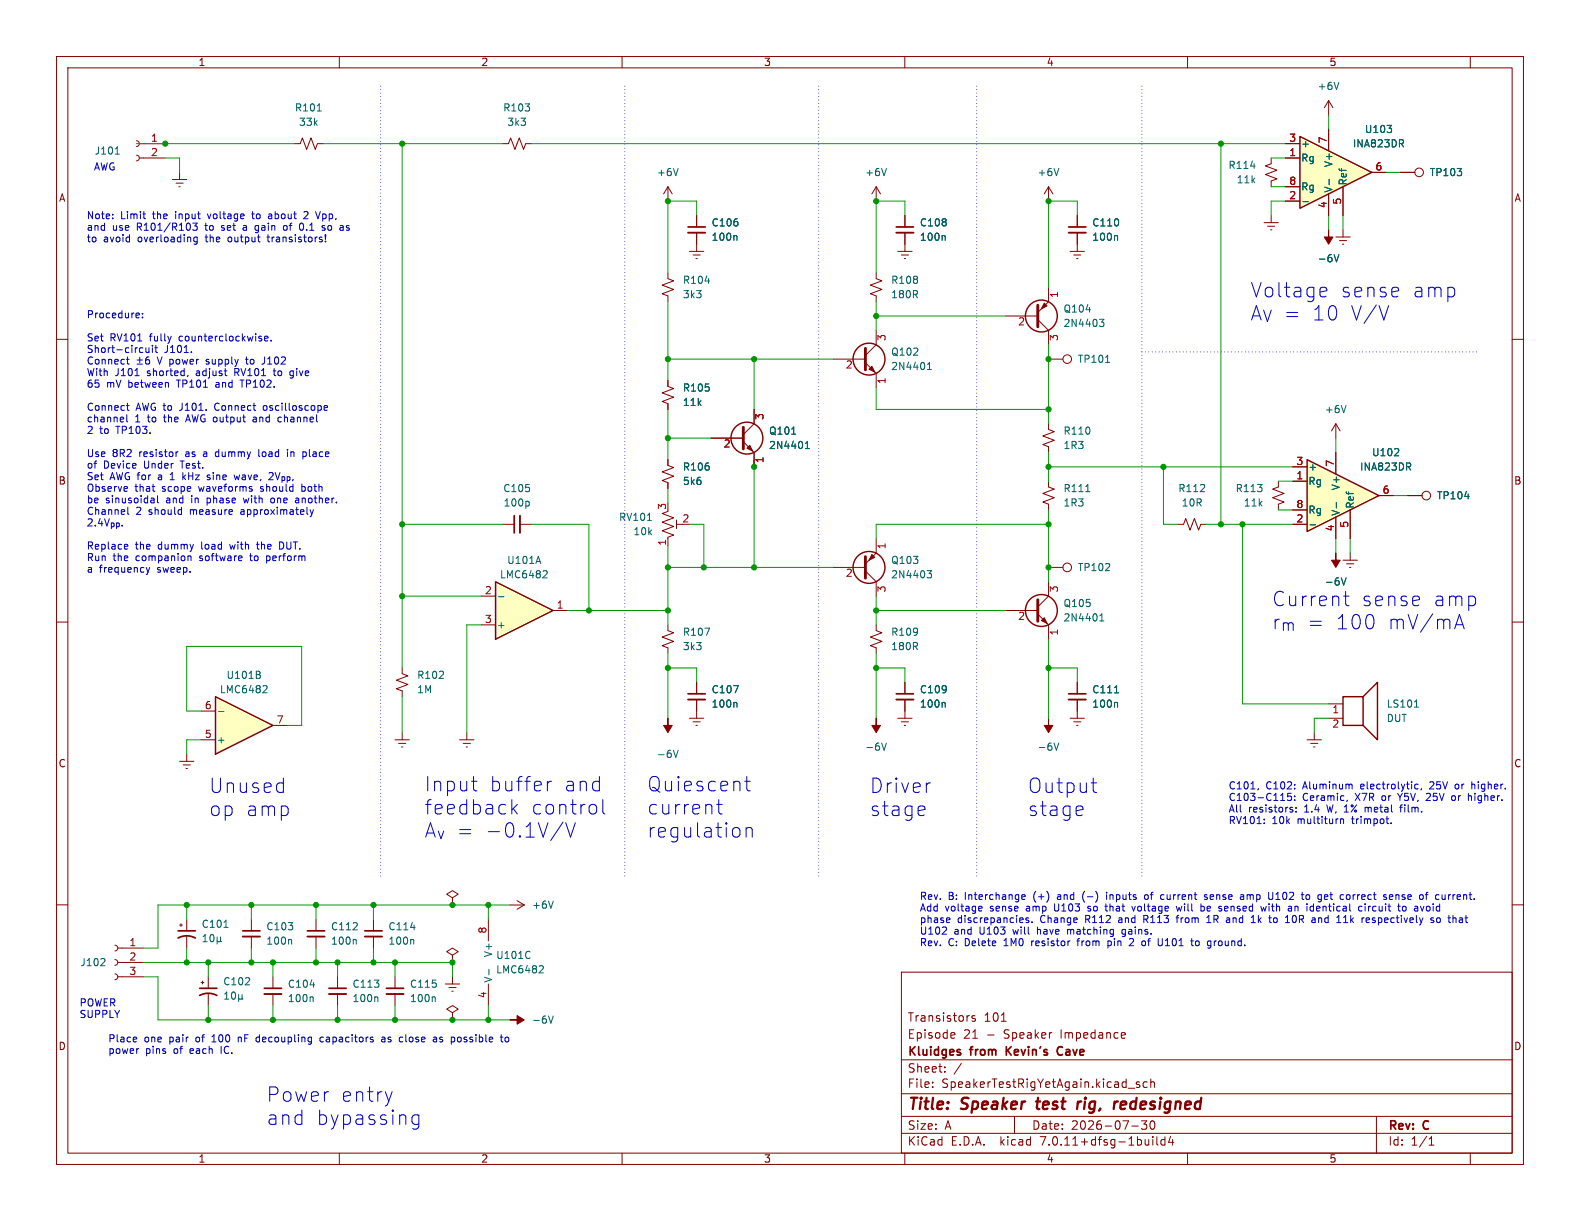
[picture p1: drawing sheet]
<svg xmlns="http://www.w3.org/2000/svg" width="279mm" height="216mm" viewBox="0 0 279 216" stroke-linecap="round" stroke-linejoin="round" font-family="sans-serif">
<g fill="none" stroke="#840000" stroke-width=".18">
<path d="M10 10h259.4v195.9h-259.4zM12 12h255.4v191.9h-255.4zM60 10v2M110 10v2M160 10v2M210 10v2M260 10v2M10 60h2M267.4 60h2M125.7 77.5h5.7M131.4 78.1l1.9 1.9v2.6M133.3 72.4v2.5l-1.9 1.9"/>
<path d="M10 110h2M267.4 110h2M31.7 134.6h2.6M32.4 135.3h1.3M32.9 135.9h.2M33 133.4v1.2M10 160h2M267.4 160h2M59.7 172.7v2.1M59.7 175.8v2M86.4 162.6v3.8M86.4 174v3.8"/>
<path d="M159.4 171.9h108v32h-108zM171.3 179.6h.1M172.4 179.7l-.3-.1-.2 .2v.2l.5 .2v.3h-.5M159.4 197.4h108M159.4 193.4h108M159.4 187.4h108M164.9 192.1v.2M164.9 191.4v.1M167.1 189.4v.2M167.1 188.7v.1M168.4 182.6l.4 .1 .1 .2-.8 .2M168.8 183.5l-.4 .1"/>
<path d="M170 188l-1.3 1.9M177.1 180.6h.8M179.4 197.4v3M198.8 182.6l.2 .3-.7 .2M198.9 183.5l-.1 .1M199.5 192.4h1.1M200.1 199.1h1.2M201.5 191.4l-.4-.1-.2 .2 .1 .2 .5 .2v.3h-.6M202.8 198.2l-.5 .6 .4 .1v.6l-.2 .2h-.4l-.2-.2M202.9 191.4l-.5-.1-.3 .3v.4l.2 .2h.6M203.5 191.4l.2-.1 .4 .1v.9M203.5 190.8v1.5"/>
<path d="M203.5 198.3a.81 .81 0 0 0 .4 1.4l.2-.2 .1-.4-.1-.8M243.4 197.4v6.5M60 203.9v2M110 203.9v2M159.4 200.4h108M160 203.9v2M203.9 201v.1M203.9 201.5v1M204.6 201v1.3l.2 .2M206 201v1.5M206 201.6l-.4-.1-.3 .3v.4l.1 .2h.6M207 200.9l-.4 1.1h1"/>
<path d="M207.4 201.5v1M210 203.9v2M252.7 202.5h.9M252.7 201.4l.4-.4v1.5M260 203.9v2"/>
</g>
<path d="M183.2 194.8h.8M183.6 194.1l-.2 1.7 .2 .3M190.6 194.8l-.1 1.3M191.2 194.8l-.4 .1-.2 .3M197.7 194.8l-.4 .1M198.9 194.8l-.6 .1-.2 .9 .3 .3h.3M199.1 195.2l-.9 .2" fill="none" stroke="#840000" stroke-width=".4"/>
<path d="M58.2 174.8h3M169.8 186.1v.4M178 185.1v1.5M178.8 185.1l-.8 .8M187.8 185.1a.74 .74 0 0 0-.9 .6 .74 .74 0 0 0 .6 .9l.3-.1" fill="none" stroke="#840000" stroke-width=".3"/>
<path d="M58.2 175.8h3" fill="none" stroke="#840000" stroke-width=".33"/>
<path d="M140 76.8h.7M142.4 79.3h.7M142.4 78.4l.4-.4v1.3M237.2 102.2l.4 1.2 .4-1.2M66.6 176.3l.2 .2v.6M86.5 171.4v1M93.7 168.3h.1M93.7 169.4h.1M95.5 170.8h.5l.1 .3-.8 .9h.8M97 179.6l.4 1.3 .4-1.3" fill="none" stroke="#006464" stroke-width=".18"/>
<g fill="#840000" stroke="#840000" stroke-width=".18">
<path d="M90.2 180.3h1.2v-.7l1.3 .7-1.3 .8v-.8z"/>
<path d="M132.1 79.2l.5-.5 .5 1.1z"/>
<path d="M236.2 97.8v1.3h.8l-.8 1.2-.7-1.2h.7z"/>
</g>
<path d="M131.4 75.6v3.8" fill="none" stroke="#840000" stroke-width=".51"/>
<circle cx="132.1" cy="77.5" r="2.82" fill="none" stroke="#840000" stroke-width=".25"/>
<path d="M38.1 123.2l10.2 5.1-10.2 5.1z" fill="#ffffc2"/>
<path d="M38.1 123.2l10.2 5.1-10.2 5.1z" fill="none" stroke="#840000" stroke-width=".25"/>
<path d="M158.7 44.5h2.6M159.4 45.1h1.3M159.9 45.7h.2M160 43.2v1.3M35.6 130.8h2.5M35.6 125.7h2.5M48.3 128.3h2.5M123.2 120.7v2M123.2 123.7v2M80 158.8l1-.7-1-.6-1 .6 1 .7v1.2M80 160h.1" fill="none" stroke="#840000" stroke-width=".18"/>
<path d="M45.8 119.3l.3 .2-.1 .3-.2 .2M45.9 118.8l.1 .1-.1 .3M38.6 125.8h1M46.7 121.2l.4 .1 .1 .3-.8 .9h.8M129.7 121.2h.9l-.6 1.3M130.1 124.2l.2 .2v.6" fill="none" stroke="#006464" stroke-width=".18"/>
<path d="M121.7 123.7h3" fill="none" stroke="#840000" stroke-width=".33"/>
<path d="M121.7 122.7h3" fill="none" stroke="#840000" stroke-width=".3"/>
<path d="M229.9 24.1l12.7 6.4-12.7 6.3z" fill="#ffffc2"/>
<g fill="none" stroke="#840000" stroke-width=".25">
<path d="M229.9 24.1l12.7 6.4-12.7 6.3zM237.5 123.2h3.5v5.1h-3.5zM241 123.2l2.6-2.5v10.1l-2.6-2.5"/>
<circle cx="184.1" cy="55.9" r="2.82"/>
<circle cx="153.7" cy="63.5" r="2.82"/>
<circle cx="153.7" cy="100.3" r="2.82"/>
</g>
<g fill="none" stroke="#840000" stroke-width=".18">
<path d="M234.9 17.8v2.5M234.9 17.8l-.7 1.3M234.9 17.8l.8 1.3M154.9 33v2.6M154.9 33l-.7 1.3M154.9 33l.8 1.3M160 38.1v2M185.4 33v2.6M185.4 33l-.7 1.3M185.4 33l.8 1.3M190.5 38.1v2M223.5 39.4h2.6"/>
<path d="M224.8 38.1v1.3M227.3 27.9h2.6M227.3 35.6h2.6M227.3 25.4h2.6M227.3 33h2.6M234.9 22.9v3.8M234.9 34.3v3.8M237.5 33v5.1M242.6 30.5h2.5M247.6 30.5h2.6M154.9 48.3v1l1.1 .4-2.1 .7 2.1 .8-2.1 .7 1 .4v1M154.9 58.4v2.6l-1.9 1.9"/>
<path d="M160 41.1v2.1M177.8 55.9h5.7M183.5 56.5l1.9 1.9v2.6M185.4 50.8v2.5l-1.9 1.9M189.2 44.5h2.6M189.9 45.1h1.2M190.4 45.7h.2M190.5 41.1v3.4M224.2 40h1.2M224.7 40.6h.2M118.1 67.3v1l1 .4-2 .8 2 .7-2 .8 1 .4v1M147.3 63.5h5.7"/>
<path d="M153 64.1l1.9 1.9v2.6M185.4 74.9v1l1 .4-2 .8 2 .8-2 .7 1 .4v1M185.4 63.5h2.6M154.9 95.3v2.5l-1.9 1.9M185.4 85.1v1l1 .4-2 .7 2 .8-2 .8 1 .4v1M208.3 92.7h1l.4-1 .7 2 .8-2 .8 2 .3-1h1.1M237.5 99.1h2.5M238.1 99.7h1.3M238.8 97.8v1.3M248.9 87.6h2.6M147.3 100.3h5.7M153 101l1.9 1.9v2.5"/>
<path d="M154.9 110.5v1l1.1 .4-2.1 .7 2.1 .8-2.1 .8 1 .4v1M185.4 100.3h2.6M238.6 100.3h.3M69.8 130.8h2.6M70.5 131.4h1.3M71 132.1h.2M71.1 129.5v1.3M121.9 127h2.6M122.6 127.6h1.2M123.1 128.3h.2M123.2 125.7v1.3M190.5 120.7v2"/>
<path d="M190.5 123.7v2M231.1 130.8h2.6M231.8 131.4h1.2M232.3 132.1h.2M232.4 129.5v1.3M234.9 127h2.6M234.9 124.5h2.6M91.4 159.3l1.3 .7M55.9 162.6v2M55.9 165.6v2M69.8 172.7v2.1M69.8 175.8v2"/>
<path d="M78.7 174h2.6M79.4 174.6h1.2M79.9 175.3h.2M80 179.1l1-.7-1-.6-1 .6 1 .7v1.2M80 172.7v1.3M90.2 160h2.5M92.7 160l-1.3 .8M80 180.3h.1"/>
<circle cx="251" cy="30.5" r=".76"/>
<circle cx="188.7" cy="63.5" r=".76"/>
<circle cx="252.2" cy="87.6" r=".76"/>
<circle cx="188.7" cy="100.3" r=".76"/>
</g>
<g fill="none" stroke="#006464" stroke-width=".18">
<path d="M236.8 14.5l-.5 1.3M156.8 29.8l-.5 1.3M187.2 29.8l-.4 1.3M230.4 35.7h1M235 31.7v1M245.3 22.2h.8l-.4 .5M246 22.8v.5M247.8 25.4l.4 .6M248.1 24.8v.5M167 41.6l.1 .2v.7M194.4 56.5h.8l-.4 .4 .3 .2 .1 .4-.2 .2h-.4M197.4 41.6l.2 .2v.7"/>
<path d="M164 65.3h.7M164 64.4l.4-.3v1.2M195.5 64.1h.7M192 86.9h.7M259 87.8h.8M163.9 100.9h.8l-.4 .5 .4 .1v.4l-.2 .3h-.4M119.1 132.7l.4 1.2 .4-1.2M155.9 131.4l.4 1.3 .5-1.3M197.1 122.5h.7M197.4 124.2l.2 .2v.6M250.1 125h.7M97.8 159.3l-.4 1.3"/>
<path d="M62.8 166.1l.2 .2v.7M76.8 176.3l.2 .2v.6"/>
</g>
<g fill="#840000" stroke="#840000" stroke-width=".18">
<path d="M118.1 127v1.3h.8l-.8 1.2-.8-1.2h.8z"/>
<path d="M154.9 127v1.3h.8l-.8 1.2-.7-1.2h.7z"/>
<path d="M154.2 98l.5 .6-1 .5z"/>
<path d="M184.7 53.6l.5 .5-1.1 .5z"/>
<path d="M153.7 65.3l.5-.5 .5 1z"/>
</g>
<path d="M183.5 54v3.8M153 61.6v3.8M153 98.4v3.8" fill="none" stroke="#840000" stroke-width=".51"/>
<path d="M158.5 41.1h3M189 41.1h3M189 123.7h3M54.4 165.6h3M68.3 175.8h3.1" fill="none" stroke="#840000" stroke-width=".33"/>
<path d="M158.5 40.1h3M189 40.1h3M189 122.7h3M54.4 164.6h3M68.3 174.8h3.1" fill="none" stroke="#840000" stroke-width=".3"/>
<path d="M87.6 102.9l10.2 5.1-10.2 5z" fill="#ffffc2"/>
<path d="M87.6 102.9l10.2 5.1-10.2 5z" fill="none" stroke="#840000" stroke-width=".25"/>
<g fill="none" stroke="#840000" stroke-width=".18">
<path d="M24.1 27.4l.4 .2 .1 .4-.1 .3-.4 .1M24.1 24.9l.4 .1 .1 .4-.1 .4-.4 .1M24.6 27.9h4.6M24.6 25.4h4.6M52.1 25.4h1l.4-1 .7 2 .8-2 .8 2 .3-1h1M88.9 25.4h1l.4-1 .8 2 .7-2 .8 2 .4-1h1M224.8 27.9v1.1l-1 .3 2 .8-2 .8 2 .7-1 .4v1M118.1 48.3v1l1 .4-2 .7 2 .8-2 .7 1 .4v1M88.9 92.7h2M91.9 92.7h2.1M118.1 81.3v1l1 .4-2 .7 2 .8-2 .8 1 .3v1.1M118.1 90.4l-1 .4 2 .8-2 .7 2 .8-2 .8 2 .7-1 .4v1.5"/>
<path d="M119.6 92.7h1M119.6 91.9v1.6M226.1 85.1v1l-1.1 .4 2.1 .7-2.1 .8 2.1 .8-1 .4v1M71.1 118.1v1l1 .4-2 .8 2 .7-2 .8 1 .4v1M85.1 105.4h2.5M85.1 110.5h2.5M97.8 108h2.5M118.1 110.5v1l1 .4-2 .7 2 .8-2 .8 1 .4v1M158.7 127h2.6M159.4 127.6h1.3M159.9 128.3h.2M160 120.7v2"/>
<path d="M160 123.7v3.3M189.2 127h2.6M189.9 127.6h1.2M190.4 128.3h.2M190.5 125.7v1.3M20.3 172.2l.4 .2 .1 .3-.1 .4-.4 .1M20.3 169.7l.4 .1 .1 .4-.1 .4-.4 .1M20.3 167.1l.4 .2 .1 .4-.1 .3-.4 .1M20.8 172.7h4.6M20.8 170.2h4.6M20.8 167.6h4.6M31.7 163.6h.6"/>
<path d="M32 163.3v.5M33 162.6v2M33 165.6v2M66 162.6v2M66 165.6v2M80 168.9l1-.6-1-.7-1 .7 1 .6v1.3M80 170.2h.1"/>
</g>
<g fill="none" stroke="#006464" stroke-width=".18">
<path d="M56.1 19.6h.7M20.4 27.2h.7M221.2 29.4h.8M124.7 49.7h.8M93.4 88.6l.2 .3v.3l-.2 .3M95.2 98.4l.4 1.2M114.5 92h.7M88.2 105.5h.9M96.2 100.9l.4 .1 .2 .3-.8 .9h.8M124.6 111.1h.9l-.6 1.2M167 124.2l.1 .2v.6M186.4 131.4l.4 1.3 .4-1.3"/>
<path d="M18.4 169.6l.2 .1-.1 .3-.7 .8h.8M35.9 166.5h.7M35.9 165.6l.4-.4v1.3M37.3 165.3l.1-.1a.68 .68 0 0 1 .5 .7 .68 .68 0 0 1-.5 .6 .84 .84 0 0 1-.1-1.2zM38.4 166.3l.2 .2h.2l.2-.2M38.4 165.7v1.2M39 166.3l.2 .2M39 165.7v.6M39.6 164h.7M72.6 164h.8M73 166.1l.2 .2v.7"/>
</g>
<path d="M91.9 91.2v3M158.5 123.7h3M64.5 165.6h3.1" fill="none" stroke="#840000" stroke-width=".33"/>
<path d="M90.9 91.2v3M158.5 122.7h3M31.5 165.9a3.2 3.2 0 0 1 3 0M31.5 164.6h3M64.5 164.6h3.1" fill="none" stroke="#840000" stroke-width=".3"/>
<path d="M185.4 127v1.3h.8l-.8 1.2-.7-1.2h.7z" fill="#840000" stroke="#840000" stroke-width=".18"/>
<path d="M231.1 81.3l12.7 6.3-12.7 6.4z" fill="#ffffc2"/>
<g fill="none" stroke="#840000" stroke-width=".25">
<path d="M231.1 81.3l12.7 6.3-12.7 6.4z"/>
<circle cx="184.1" cy="107.9" r="2.82"/>
</g>
<g fill="none" stroke="#840000" stroke-width=".18">
<path d="M30.5 31.8h2.5M31.1 32.4h1.3M31.6 33h.3M31.7 30.5v1.3M118.1 33l-.8 1.3M118.1 33v2.6M118.1 33l.8 1.3M123.2 38.1v2M160 38.1v2M190.5 38.1v2M227.3 33h2.6M227.3 27.9h2.6"/>
<path d="M227.3 35.6h2.6M227.3 25.4h2.6M234.9 22.9v3.8M234.9 34.3v3.8M237.5 33v5.1M242.6 30.5h2.5M247.6 30.5h2.6M121.9 44.5h2.6M122.6 45.1h1.2M123.1 45.7h.2M123.2 41.1v3.4M160 41.1v2.1"/>
<path d="M190.5 41.1v2.1M236.2 41.9h2.6M236.9 42.5h1.2M237.4 43.2h.2M237.5 40.6v1.3M118.1 67.3v1M118.1 71.4v1M125.7 77.5h5.7M133.3 72.4v2.5M236.2 74.9v2.6M236.2 74.9l-.7 1.3M236.2 74.9l.8 1.3"/>
<path d="M118.1 81.3v1M118.1 85.3v1.1M133.3 80v2.6M228.6 85.1h2.5M228.6 92.7h2.5M228.6 82.6h2.5M228.6 90.2h2.5M236.2 80v3.8M236.2 91.4v3.9M238.8 90.2v5.1M243.8 87.6h2.6M248.9 87.6h2.6"/>
<path d="M177.8 108h5.7M183.5 108.6l1.9 1.9v2.5M185.4 102.9v2.5l-1.9 1.9M81.3 130.8h2.5M81.9 131.4h1.3M82.4 132.1h.3M82.5 129.5v1.3M123.2 120.7v2M123.2 123.7v2M160 120.7v2M160 123.7v2M190.5 120.7v2"/>
<path d="M190.5 123.7v2M35.6 173.7h.5M35.8 173.5v.5M36.8 172.7v2.1M36.8 175.8v2M44.4 162.6v2M44.4 165.6v2M48.3 172.7v2.1M48.3 175.8v2"/>
</g>
<g fill="none" stroke="#006464" stroke-width=".18">
<path d="M119.9 29.8l-.4 1.3M230.4 35.7h1M235 31.7v1M245.3 22.2h.8l-.4 .5M246 22.8v.5M247.8 25.4l.4 .6M248.1 24.8v.5M130.1 41.6l.2 .2v.7M167 41.6l.1 .2v.7M197.4 41.6l.2 .2v.7M235.9 45l.4 1.3 .5-1.3M140 76.8h.7"/>
<path d="M142.4 79.3h.7M142.4 78.4l.4-.4v1.3M238 71.7l-.4 1.3M247.3 79.4v.5M231.7 92.8h.9M236.3 88.9v.9M246.6 80.6h.7M249 82.5l.5 .6M249.4 82v.4M259 87.8h.8M194.5 109.8h.7M194.5 108.9l.3-.4v1.3"/>
<path d="M237.2 102.2l.4 1.2 .4-1.2M129.7 121.2h.9l-.6 1.3M130.1 124.2l.2 .2v.6M167 124.2l.1 .2v.6M197.1 122.5h.7M197.4 124.2l.2 .2v.6M39.7 176.7h.7M39.7 175.8l.4-.4v1.3M41.1 175.5l.1-.1a.68 .68 0 0 1 .5 .6 .68 .68 0 0 1-.5 .7l-.1-.1-.2-.4zM42.2 176.5l.2 .2h.2l.2-.2M42.2 175.8v1.3M42.8 176.5l.2 .2"/>
<path d="M42.8 175.8v.7M51.4 166.1l.2 .2v.7M54.8 174.2h.8M55.2 176.3l.2 .2v.6"/>
</g>
<path d="M121.7 41.1h3M42.9 165.6h3.1M46.7 175.8h3.1" fill="none" stroke="#840000" stroke-width=".33"/>
<path d="M121.7 40.1h3M35.3 176a3.2 3.2 0 0 1 3.1 0M35.3 174.8h3.1M42.9 164.6h3.1M46.7 174.8h3.1" fill="none" stroke="#840000" stroke-width=".3"/>
<g fill="#840000" stroke="#840000" stroke-width=".18">
<path d="M234.9 40.6v1.3h.8l-.8 1.3-.7-1.3h.7z"/>
<path d="M184.1 109.7l.6-.5 .5 1z"/>
</g>
<path d="M183.5 106v3.9" fill="none" stroke="#840000" stroke-width=".51"/>
<g fill="none" stroke="#0000c2" stroke-width=".18">
<path d="M19.9 38.6v.1M19.9 37.9v.1M25.3 37.8h.4M25.6 38.7h.1M34.9 39.5l-.4 .4 .3 .2v.5l-.2 .1-.5-.1M43.2 39.9h-.2M44.5 37.8h.5M44.7 37.4v1.2M45.6 39.9l-.4 .1M47.9 37.8l-.4 .1M47.9 38.2h-.3l-.1 .2v.2l.4 .1M50.7 39.9h-.3l-.3 .2 .1 .5 .2 .1h.3"/>
<path d="M53.3 39.5a.68 .68 0 0 1 .4 .6 .68 .68 0 0 1-.4 .6M54.3 37.5l-.4-.1-.2 .1M54.4 38l-.7 .7h.8M56.6 37.4l-.4 1.3M57.4 39.9h-.3l-.2 .2M24.2 55.4h.4l.1 .3-.7 .1M24.6 56.1l-.4 .1M25.2 56.1v.1M25.2 55.4v.1M34.9 41.9v1l-.3 .3-.3-.1M34.9 42l-.4-.1-.2 .3 .1 .5h.5M43.2 40.2l-.2 .2 .2 .3"/>
<path d="M45.2 40.6l.4 .1M45.2 41.1h.1M46.8 59.9l.6-.2-.1-.2-.3-.1-.2 .2v.6h.5M47.2 41.9h.5M47.4 41.5l.1 1.2M56.9 40.1l.6 .4-.2 .2h-.4M57.6 42.6v.2M57.6 41.5v.8M233.8 50.8l.7 .1 .1 .5-1.2 .2M234.5 52.4l-.7 .1M245.6 54l-.9 2.6M22.4 63.5h.4"/>
<path d="M22.4 71.7h.4M22.4 73.3v1.1l.2 .2M22.5 63.1v1.1l.3 .2M22.5 71.3v1.1l.3 .2M23.9 66.4h.7M24.2 64.4h1M24.2 63.7h1M24.7 63.2v.9M25.1 61.5l.2 .1M25.3 62.3h-.2M25.8 61.5l.1 .8h.3l.1-.1M26.3 63.1l-.3 .1a.85 .85 0 0 0 0 1.2l.4-.1 .1-.5-.3-.2-.3 .1-.2 .1"/>
<path d="M26.3 61.5v.8M27 61.5v.8M27.4 61.5h.5M27.6 61.1v1.1l.3 .1M31.5 79.9l-.4 .2M33.2 66.4l-.1 .2M33.8 62.2v.1M38.2 80l-.1 .1 .1 .6M43.4 63.5h.5M43.6 63.1v1.2M45.2 73.8h-.4M45.2 74.1h-.3l-.2 .2 .1 .2 .4 .1"/>
<path d="M45.8 79.5v1.1l.1 .1M46.7 71.8l-.2 .2 .2 .5M46.7 64.2l-.4 .2M47.9 60.2v.1M48.3 65.6h.5M48.5 65.2v1.2M49.8 73.8h-.4l-.3 .2 .2 .5h.5M50.8 79.5v.1M50.8 79.9v.8M51.3 66.8l.3 .1M51.7 65.6h-.2l-.2 .2v.5l.4 .1M53.7 79.9h.2l.3 .2-.1 .5-.4 .1"/>
<path d="M57.4 71.8l.3-.1 .2 .3-.6 .1M57.4 72.5h.5M22.2 96.3h.3l.1 .3-.6 .1M22.4 86l.1 .3-.6 .2M22.5 86.8l-.1 .1M22.5 97l-.3 .1M22.6 89.7v1.1l.2 .2M26.8 88.1h.3l.2 .2v.6M27.3 88.9h-.5M27.3 88.4h-.5M27.9 87.6v1.1l.1 .2M30.1 84.8h.7"/>
<path d="M30.2 83.9h-.1M32.3 83.6v1.2M32.8 84l-.5 .5M33.2 98.4l.2-.1 .3 .1 .1 .7M36.6 84.8h.4M37 84l-.4 .2 .1 .1 .3 .1M41.4 84l.2 .8 .3-.6 .2 .6M43 88.1l.3 .8M44.4 86.5l.2 .1-.2 .3M44.4 86l.1 .1M45.3 96.3h.5M45.5 95.8l.1 1.2"/>
<path d="M47.2 98.3v1.3M47.2 99.1h.1M47.3 98.3l-.1 .1M47.6 83.7l.5-.1 .2 .2M48.3 88.1h-.3l-.1 .2v.5l.4 .1M48.3 83.9l-.8 .9h.8M49.9 95.9l-.5-.1v1.3l.5-.1M52.2 88.7l.2 .2h.4M52.3 88.1h.5M52.8 88.4h-.4l-.2 .2M53.4 85.6v1.3M53.4 86.8l.1 .1"/>
<path d="M53.5 86l-.1 .1M54.8 90.1l.3 .9M55.1 91l-.3 .4M55.4 90.1l-.3 .9M25.9 100.3l.3 .9M26.2 101.2l-.3 .4M26.5 100.3l-.3 .9M237.6 105.4h1M238 104.6v2.1l.1 .3 .5 .1M257.2 111.2l.9-2.5 .8 2.5M257.5 110.5h1.2M49.9 138.4l.2 .1"/>
<path d="M50.1 137.6v2.5M83.4 138.1h.9M83.9 139.7l.4 .1M96.8 138.1v1.7M97.5 138.1a.65 .65 0 0 0-.7 .5M131.7 138.1h1M132.1 137.3v2.2l.1 .2 .5 .1M164.3 138.4h.2M193 138.4h.9M193.3 139.8l.1 .2 .5 .1M222.5 139.4l-.1 .3M238.7 138.7l.4 .1v.7"/>
<path d="M250.2 139.3l.2 .2 .4-.1M250.8 138.7h-.4l-.2 .2M251.4 139.4l-.1 .3M257.4 138.7l-.1 .2 .1 .5M260.3 138.2v1.3M260.6 138.7l-.3 .1M50.1 140l-.2 .1M90.8 143l.7 .9M91.5 142.2l-1 1M99.6 145.4l-2.2 3.2M100 145.5l.9 2.5 .8-2.5M105.3 142.4l.2 .3v.7l-.2 .4"/>
<path d="M106.6 141.4v2.2l.4 .3M126.7 142.2h1M127.1 141.4v2.2l.1 .2 .5 .1M130.7 146.6l.1 .2v.7l-.1 .3M131.9 146.3v1.7M131.9 146.6a.63 .63 0 0 1 1.1 .1v1.3M163.2 142.5l.2 .1 .2 .5-1.2 .3M163.4 144.1l-.2 .1M180.7 158.6l.6-.1-.1-.2-.3-.1-.2 .2v.6h.5M191.1 142.5l.3 .1 .1 .5-1.2 .3M191.4 144.1l-.3 .1M191.6 158l-.2 .4 .2 .8"/>
<path d="M195.6 159.8v1.1l.3 .2M195.7 157.8v.1M195.7 158.2v.8M202.9 158.3l-.3-.1-.2 .2 .1 .6h.4M205.5 158.2l.3 .1M205.8 159h-.3M212.4 159.8v1.3M213.5 158.3l-.3-.1-.2 .2v.2l.5 .1v.3h-.5M219.5 158.2l.4 .1v.7M219.9 159h-.4M219.9 158.5l-.4 .1M223.6 144.9v.1"/>
<path d="M223.6 145.5v.1M225.1 157.8v1l-.1 .2M225.6 159h.7M225.7 158.1h-.1M226.5 141.5h.7M227.7 140.3v.6l.2-.1h.4l.1 .5-.2 .2-.5-.1M228.3 143.2h.3v.2l-.1 .2h-.3M228.3 142.7l.3 .1M228.9 140.8v.1M228.9 141.4v.1M229.2 142.8v.1M229.2 143.5v.1"/>
<path d="M230.9 158.4l.3-.2 .3 .1 .1 .1-.1 .6h-.3l-.3-.2M234.3 159h.4M234.3 158.3l.3-.1 .2 .2M234.8 158.5l-.6 .1M237 144.8v.8M237 144.9l.2-.1 .3 .1 .1 .7M238.3 141.5l-.2 .2M238.3 158.2l.3 .1 .1 .1v.5l-.4 .1M241.4 159.8v.1M241.4 142.7v.9M241.6 142.7l-.2 .2M245.7 158.6l.6-.1-.1-.2-.3-.1-.2 .2 .1 .6h.4"/>
<path d="M246 145.5v.1M247.5 142.7h.5M247.7 142.5v1.1M252.4 140.3l-.2 .1M252.9 140.8l-.7 .7h.8M256.2 158.2v.8M256.5 158.2l-.3 .2M257.1 140.7l-.3 .1-.1 .1 .1 .5 .3 .1M259.7 140.8l.3-.1 .2 .2M166.6 165.2h.8M167.4 164.3l-.1 .2M167.9 162.4l.1 .2-.6 .1"/>
<path d="M173.2 160.2l.4 .1 .1 .2-.6 .2M173.6 161l-.4 .1M181.9 162.4l-.3-.1-.2 .2 .1 .2 .4 .1v.3h-.5M182.5 163v.1M188.8 164.3v.9M189 164.3l-.2 .2M190.4 166.4h.5M190.6 166.1v1.1M192.4 161l.1 .1M192.5 160.2l-.1 .2 .1 .3M195.4 160.2h.5M195.9 166.4v1.2"/>
<path d="M195.9 167.2h.4M196.3 166.4h-.4M198.9 164.3l-.4 .1-.1 .2 .1 .5 .4 .1M200.2 160.2l.3 .9 .3-.9M200.4 166.5l-.7 .7h.8M202.2 166.4h.3l.1 .2-.1 .5-.3 .1M202.3 161.9v1.2M202.3 162.5h.5M205.5 166v1l-.1 .2h-.3M208 162.3h.4M208 160.2l.3 .9 .2-.6 .2 .6 .3-.9M208.4 161.9l-.3 .1v1.1"/>
<path d="M210.6 166.4h.4M210.7 166v1l.3 .2M211.8 166.4h-.3l-.1 .2 .1 .5 .3 .1M212.4 160.3l.3-.1 .3 .3-.1 .5h-.5M213.4 163.1h.7M213.4 162.2l.4-.3v1.2M214.7 166.4v.8M215 166.4l-.3 .2M216.7 160.2l-.2 .2v.5l.2 .2M217.1 160.5l-.6 .2M217.3 162.3l.2 .2v.6M217.5 163.1h-.5"/>
<path d="M217.5 162.6l-.5 .1M221.3 163.1h.7M221.5 162l.1-.1v1.2M223.9 160.2l-.2 .9-.3-.6-.2 .6M225.2 162.9l.1 .2h.3M225.6 162.3l-.3 .1-.1 .1M228.8 161.9a.79 .79 0 0 0 0 1.2M229 160.2v.9M229.4 160.2l-.4 .2M232.9 160.3v.7M233.2 162.3v.8M233.4 160.5l-.6 .2"/>
<path d="M233.5 162.3l-.3 .1M237.6 163.1h.7M237.6 162.2l.4-.3v1.2M240.3 161l.2 .1 .4-.1M240.9 160.3l-.4-.1-.2 .2M241.4 160.2v.9M242 160.2v.9M242.1 162.4l.1 .2-.6 .1M242.2 160.2l-.2 .3M242.7 163.1h.3M242.9 162.3l-.2 .2 .2 .2M248.1 160.3l.3-.1 .3 .3v.4l-.3 .2-.3-.1-.1-.1z"/>
<path d="M252.5 160.2l-.3 .3v.4l.3 .2M253.2 162.7l.3 .1 .1 .2-.2 .1h-.3M253.2 162.3l.3 .1M254.1 162.4l.2-.1 .3 .1 .1 .5-.1 .2h-.3l-.2-.1zM258.1 163.1h.4M258.1 162.4h.5M258.5 162.7h-.4M24 183.4l.2 .3-.6 .1M24.1 184.2h-.1M24.4 185.4h.1M37.5 184.2h.7M37.6 183.3h-.1"/>
<path d="M42.1 183.4v.8M42.3 183.4l-.2 .1M45.3 184.1l.5 .1M45.8 183.4l-.5 .1M57.2 183.4h-.4l-.2 .2 .1 .6h.5M67.5 183.4h.5l.1 .8M68.1 183.7h-.4l-.2 .2 .2 .3h.4M69.3 193l-.6 1.7M71.1 183.4h.1M71.2 184.2h-.1M74.1 197.1v2.1a.69 .69 0 0 1-1.1 .3M74.1 197.2l-.8-.1-.4 .5v.7l.2 .4 .2 .1 .8-.1"/>
<path d="M76.7 184.2h.5M76.7 183.4h.4l.1 .8M77.2 183.7l-.5 .1M81.1 183.4l-.2 .2v.4l.2 .2M88.5 183.4h.4M88.6 184.1l.3 .1M89.4 183.5l.1-.1 .4 .1 .1 .5-.2 .2h-.3l-.1-.1z"/>
</g>
<path d="M67.3 15.2v139.7M110.5 15.2v139.7M144.8 15.2v139.7M172.7 15.2v139.7M201.9 15.2v139.7M201.9 62.2h59.7" fill="none" stroke="#0000c2" stroke-width=".18" stroke-dasharray="0 .6"/>
<g fill="none" stroke="#009600" stroke-width=".18">
<path d="M24.1 25.4h28M29.2 27.9h2.5v2.6M57.1 25.4h31.8M71.1 25.4v92.7M94 25.4h133.3M123.2 38.1v-2.5h-5.1v12.7M160 38.1v-2.5h-5.1v12.7M190.5 38.1v-2.5h-5.1v15.2M215.9 25.4v67.3M224.8 27.9h2.5M224.8 33h2.5M227.3 35.6h-2.5v2.5"/>
<path d="M234.9 20.3v2.6M234.9 38.1v2.5M237.5 38.1v2.5M245.1 30.5h2.5M118.1 53.3v14M154.9 53.3v5.1M154.9 55.9h22.9M118.1 63.5h29.2M118.1 72.4v8.9M118.1 77.5h7.6M133.3 63.5v8.9M154.9 68.6v3.8h30.5"/>
<path d="M185.4 61v13.9M236.2 77.5v2.5M71.1 92.7h17.8M94 92.7h10.1v15.3M118.1 86.4v2.5M118.1 96.5v14M121.9 92.7h2.6v7.6M133.3 81.3v19M185.4 92.7h-30.5v2.6M185.4 80v5.1M185.4 90.2v12.7M185.4 82.6h43.2"/>
<path d="M205.7 82.6v10.1h2.6M213.4 92.7h15.2M219.7 92.7v31.8h15.2M226.1 90.2h2.5M226.1 85.1h2.5M236.2 95.3v2.5M238.8 95.3v2.5M246.4 87.6h2.5M71.1 105.4h14M85.1 110.5h-2.6v19M100.3 108h17.8M118.1 115.6v11.4"/>
<path d="M118.1 118.1h5.1v2.6M118.1 100.3h29.2M154.9 108h22.9M154.9 118.1h5.1v2.6M154.9 105.4v5.1M154.9 115.6v11.4M185.4 118.1h5.1v2.6M185.4 113v14M35.6 125.7h-2.6v-11.4h20.3v14h-2.5M35.6 130.8h-2.6v2.6M71.1 123.2v6.3M234.9 127h-2.5v2.5"/>
<path d="M25.4 170.2h54.6v2.5M25.4 172.7h2.5v7.6h62.3M33 160v2.6M33 167.6v2.6M36.8 170.2v2.5M36.8 177.8v2.5M44.4 160v2.6M44.4 167.6v2.6M48.3 170.2v2.5M48.3 177.8v2.5M55.9 160v2.6M55.9 167.6v2.6"/>
<path d="M59.7 170.2v2.5M59.7 177.8v2.5M66 160v2.6M66 167.6v2.6M69.8 170.2v2.5M69.8 177.8v2.5M86.4 160v2.6M86.4 177.8v2.5M90.2 160h-62.3v7.6h-2.5"/>
</g>
<g fill="#009600" stroke="#009600" stroke-width=".18">
<circle cx="71.1" cy="25.4" r=".46"/>
<circle cx="118.1" cy="35.6" r=".46"/>
<circle cx="118.1" cy="108" r=".46"/>
<circle cx="118.1" cy="77.5" r=".46"/>
<circle cx="71.1" cy="105.4" r=".46"/>
<circle cx="71.1" cy="92.7" r=".46"/>
<circle cx="124.5" cy="100.3" r=".46"/>
<circle cx="118.1" cy="100.3" r=".46"/>
<circle cx="133.3" cy="82.6" r=".46"/>
<circle cx="133.3" cy="100.3" r=".46"/>
<circle cx="118.1" cy="118.1" r=".46"/>
<circle cx="185.4" cy="63.5" r=".46"/>
<circle cx="185.4" cy="72.4" r=".46"/>
<circle cx="154.9" cy="55.9" r=".46"/>
<circle cx="133.3" cy="63.5" r=".46"/>
<circle cx="118.1" cy="63.5" r=".46"/>
<circle cx="185.4" cy="82.6" r=".46"/>
<circle cx="154.9" cy="35.6" r=".46"/>
<circle cx="185.4" cy="100.3" r=".46"/>
<circle cx="185.4" cy="92.7" r=".46"/>
<circle cx="215.9" cy="92.7" r=".46"/>
<circle cx="205.7" cy="82.6" r=".46"/>
<circle cx="219.7" cy="92.7" r=".46"/>
<circle cx="185.4" cy="118.1" r=".46"/>
<circle cx="154.9" cy="118.1" r=".46"/>
<circle cx="154.9" cy="108" r=".46"/>
<circle cx="185.4" cy="35.6" r=".46"/>
<circle cx="215.9" cy="25.4" r=".46"/>
<circle cx="29.2" cy="25.4" r=".46"/>
<circle cx="104.1" cy="108" r=".46"/>
<circle cx="66" cy="170.2" r=".46"/>
<circle cx="69.8" cy="170.2" r=".46"/>
<circle cx="59.7" cy="170.2" r=".46"/>
<circle cx="80" cy="180.3" r=".46"/>
<circle cx="55.9" cy="170.2" r=".46"/>
<circle cx="48.3" cy="170.2" r=".46"/>
<circle cx="66" cy="160" r=".46"/>
<circle cx="69.8" cy="180.3" r=".46"/>
<circle cx="80" cy="170.2" r=".46"/>
<circle cx="86.4" cy="180.3" r=".46"/>
<circle cx="86.4" cy="160" r=".46"/>
<circle cx="80" cy="160" r=".46"/>
<circle cx="44.4" cy="170.2" r=".46"/>
<circle cx="48.3" cy="180.3" r=".46"/>
<circle cx="59.7" cy="180.3" r=".46"/>
<circle cx="55.9" cy="160" r=".46"/>
<circle cx="44.4" cy="160" r=".46"/>
<circle cx="36.8" cy="180.3" r=".46"/>
<circle cx="33" cy="170.2" r=".46"/>
<circle cx="36.8" cy="170.2" r=".46"/>
<circle cx="33" cy="160" r=".46"/>
</g>
<g font-size="3.5" fill="#0000c2">
<text x="221" y="52.8">Voltage</text>
<text x="236.9" y="52.8">sense</text>
<text x="249.5" y="52.8">amp</text>
<text x="221" y="56.9">A_{V} 10</text>
<text x="226.8" y="56.9">=</text>
<text x="238.5" y="56.9">V/V</text>
<text x="224.8" y="107.4">Current</text>
<text x="240.6" y="107.4">sense</text>
<text x="253.2" y="107.4">amp</text>
<text x="224.8" y="111.5">r_{m}</text>
<text x="231" y="111.5">=</text>
<text x="236" y="111.5">100</text>
<text x="245.1" y="111.5">mV/mA</text>
<text x="36.8" y="140.4">Unused</text>
<text x="74.9" y="140.2">Input</text>
<text x="86.4" y="140.2">buffer</text>
<text x="99.5" y="140.2">and</text>
<text x="114.3" y="140.2">Quiescent</text>
<text x="153.7" y="140.4">Driver</text>
<text x="181.6" y="140.4">Output</text>
<text x="36.8" y="144.5">op</text>
<text x="43.3" y="144.5">amp</text>
<text x="74.9" y="144.3">feedback</text>
<text x="74.9" y="148.3">A_{v} -0.1V/V</text>
<text x="80.5" y="148.3">=</text>
<text x="93.7" y="144.3">control</text>
<text x="114.3" y="144.3">current</text>
<text x="114.3" y="148.3">regulation</text>
<text x="153.7" y="144.5">stage</text>
<text x="181.6" y="144.5">stage</text>
<text x="47" y="195.1">Power</text>
<text x="60.1" y="195.1">entry</text>
<text x="47" y="199.1">and</text>
<text x="55.8" y="199.1">bypassing</text>
</g>
<g font-size="2.8" fill="#840000">
<text x="160.4" y="196.8">Title:</text>
<text x="170.1" y="196.8">Speaker</text>
<text x="184.2" y="196.8">test</text>
<text x="192.1" y="196.8">rig,</text>
<text x="199.4" y="196.8">redesigned</text>
</g>
<g font-size="2.1" fill="#840000">
<text x="160.4" y="183.9">Episode</text>
<text x="160.4" y="180.9">Transistors</text>
<text x="170.3" y="183.9">21</text>
<text x="174" y="180.9">101</text>
<text x="174.5" y="183.9">-</text>
<text x="177.7" y="183.9">Speaker</text>
<text x="187.8" y="183.9">Impedance</text>
<text x="160.4" y="189.9">Sheet:</text>
<text x="160.4" y="187.1">Kluidges</text>
<text x="171.7" y="187.1">from</text>
<text x="178.6" y="187.1">Kevin's</text>
<text x="188.3" y="187.1">Cave</text>
<text x="160.4" y="192.6">File:</text>
<text x="166.5" y="192.6">SpeakerTestRigYetAgain.kicad_sch</text>
<text x="160.4" y="202.8">KiCad</text>
<text x="160.4" y="200">Size:</text>
<text x="167.1" y="200">A</text>
<text x="168.1" y="202.8">E.D.A.</text>
<text x="177" y="202.8">kicad</text>
<text x="182.4" y="200">Date:</text>
<text x="184.2" y="202.8">7.0.11+dfsg-1build4</text>
<text x="189.4" y="200">2026-07-30</text>
<text x="245.4" y="200.2">Rev:</text>
<text x="245.4" y="202.8">Id:</text>
<text x="249.5" y="202.8">1/1</text>
<text x="251.8" y="200.2">C</text>
</g>
<g font-size="1.8" fill="#840000">
<text x="35" y="11.9">1</text>
<text x="85" y="11.9">2</text>
<text x="135" y="11.9">3</text>
<text x="185" y="11.9">4</text>
<text x="235" y="11.9">5</text>
<text x="10.3" y="35.9">A</text>
<text x="267.7" y="35.9">A</text>
<text x="10.3" y="85.9">B</text>
<text x="267.7" y="85.9">B</text>
<text x="10.3" y="135.9">C</text>
<text x="267.7" y="135.9">C</text>
<text x="10.3" y="185.9">D</text>
<text x="267.7" y="185.9">D</text>
<text x="35" y="205.8">1</text>
<text x="85" y="205.8">2</text>
<text x="135" y="205.8">3</text>
<text x="185" y="205.8">4</text>
<text x="235" y="205.8">5</text>
</g>
<g font-size="1.8" fill="#006464">
<text x="232.9" y="16.1">+6V</text>
<text x="52.1" y="19.9">R101</text>
<text x="52.8" y="22.5">33k</text>
<text x="88.9" y="19.9">R103</text>
<text x="89.6" y="22.5">3k3</text>
<text x="241.3" y="23.7">U103</text>
<text x="16.7" y="27.5">J101</text>
<text x="230" y="28.8">Rg</text>
<text x="230" y="26.3">+</text>
<text x="235.8" y="29.7" transform="rotate(-90 235.8 29.7)">V+</text>
<text x="239.1" y="26.3">INA823DR</text>
<text x="116.1" y="31.3">+6V</text>
<text x="152.9" y="31.3">+6V</text>
<text x="183.4" y="31.3">+6V</text>
<text x="217.1" y="30.1">R114</text>
<text x="218.6" y="32.6">11k</text>
<text x="230" y="33.9">Rg</text>
<text x="235.8" y="34.2" transform="rotate(-90 235.8 34.2)">V-</text>
<text x="238.4" y="32.9" transform="rotate(-90 238.4 32.9)">Ref</text>
<text x="252.7" y="31.3">TP103</text>
<text x="125.7" y="40.2">C106</text>
<text x="162.6" y="40.2">C108</text>
<text x="193" y="40.2">C110</text>
<text x="125.7" y="42.8">100n</text>
<text x="162.6" y="42.8">100n</text>
<text x="193" y="42.8">100n</text>
<text x="232.9" y="46.6">-6V</text>
<text x="120.7" y="50.4">R104</text>
<text x="120.7" y="52.9">3k3</text>
<text x="157.5" y="50.4">R108</text>
<text x="157.5" y="52.9">180R</text>
<text x="188" y="55.5">Q104</text>
<text x="188" y="58">2N4403</text>
<text x="157.5" y="63.1">Q102</text>
<text x="157.5" y="65.6">2N4401</text>
<text x="190.5" y="64.4">TP101</text>
<text x="120.7" y="69.4">R105</text>
<text x="120.7" y="72">11k</text>
<text x="135.9" y="77.1">Q101</text>
<text x="188" y="77.1">R110</text>
<text x="234.2" y="73.3">+6V</text>
<text x="120.7" y="83.4">R106</text>
<text x="135.9" y="79.6">2N4401</text>
<text x="188" y="79.6">1R3</text>
<text x="231.3" y="83.4">+</text>
<text x="240.4" y="83.4">INA823DR</text>
<text x="242.5" y="80.9">U102</text>
<text x="88.9" y="87.2">C105</text>
<text x="89" y="89.8">100p</text>
<text x="120.7" y="86">5k6</text>
<text x="188" y="87.2">R111</text>
<text x="188" y="89.8">1R3</text>
<text x="208.3" y="87.2">R112</text>
<text x="208.9" y="89.8">10R</text>
<text x="218.4" y="87.2">R113</text>
<text x="219.9" y="89.8">11k</text>
<text x="231.3" y="86">Rg</text>
<text x="237.1" y="86.8" transform="rotate(-90 237.1 86.8)">V+</text>
<text x="254" y="88.5">TP104</text>
<text x="109.4" y="92.3">RV101</text>
<text x="111.9" y="94.8">10k</text>
<text x="231.3" y="91">Rg</text>
<text x="237.1" y="91.3" transform="rotate(-90 237.1 91.3)">V-</text>
<text x="239.6" y="90" transform="rotate(-90 239.6 90)">Ref</text>
<text x="89.6" y="99.9">U101A</text>
<text x="157.5" y="99.9">Q103</text>
<text x="190.5" y="101.2">TP102</text>
<text x="88.3" y="102.5">LMC6482</text>
<text x="157.5" y="102.5">2N4403</text>
<text x="188" y="107.5">Q105</text>
<text x="234.2" y="103.7">-6V</text>
<text x="87.8" y="111.4">+</text>
<text x="120.7" y="112.6">R107</text>
<text x="157.5" y="112.6">R109</text>
<text x="188" y="110.1">2N4401</text>
<text x="120.7" y="115.2">3k3</text>
<text x="157.5" y="115.2">180R</text>
<text x="38.8" y="122.8">LMC6482</text>
<text x="40" y="120.2">U101B</text>
<text x="73.7" y="120.2">R102</text>
<text x="73.7" y="122.8">1M</text>
<text x="125.7" y="122.8">C107</text>
<text x="125.7" y="125.3">100n</text>
<text x="162.6" y="122.8">C109</text>
<text x="162.6" y="125.3">100n</text>
<text x="193" y="122.8">C111</text>
<text x="193" y="125.3">100n</text>
<text x="245.1" y="125.3">LS101</text>
<text x="38.2" y="131.7">+</text>
<text x="245.1" y="127.9">DUT</text>
<text x="116.1" y="134.2">-6V</text>
<text x="152.9" y="132.9">-6V</text>
<text x="183.4" y="132.9">-6V</text>
<text x="94" y="160.9">+6V</text>
<text x="35.6" y="164.3">C101</text>
<text x="47" y="164.7">C103</text>
<text x="47" y="167.2">100n</text>
<text x="58.4" y="164.7">C112</text>
<text x="58.4" y="167.2">100n</text>
<text x="68.6" y="164.7">C114</text>
<text x="68.6" y="167.2">100n</text>
<text x="14.1" y="171">J102</text>
<text x="87.2" y="173.9" transform="rotate(-90 87.2 173.9)">V-</text>
<text x="87.2" y="169.4" transform="rotate(-90 87.2 169.4)">V+</text>
<text x="87.6" y="172.3">LMC6482</text>
<text x="87.6" y="169.8">U101C</text>
<text x="39.4" y="174.4">C102</text>
<text x="50.8" y="174.9">C104</text>
<text x="50.8" y="177.4">100n</text>
<text x="62.2" y="174.9">C113</text>
<text x="62.2" y="177.4">100n</text>
<text x="72.4" y="174.9">C115</text>
<text x="72.4" y="177.4">100n</text>
<text x="94" y="181.2">-6V</text>
</g>
<g font-size="1.8" fill="#a90000">
<text x="26.6" y="25.1">1</text>
<text x="26.6" y="27.7">2</text>
<text x="227.9" y="27.7">1</text>
<text x="227.9" y="25.1">3</text>
<text x="234.7" y="25.5" transform="rotate(-90 234.7 25.5)">7</text>
<text x="227.9" y="35.3">2</text>
<text x="227.9" y="32.8">8</text>
<text x="243.1" y="30.2">6</text>
<text x="234.7" y="36.9" transform="rotate(-90 234.7 36.9)">4</text>
<text x="237.2" y="36.3" transform="rotate(-90 237.2 36.3)">5</text>
<text x="187.4" y="52.8" transform="rotate(-90 187.4 52.8)">1</text>
<text x="180" y="57.9">2</text>
<text x="149.5" y="65.5">2</text>
<text x="156.9" y="60.4" transform="rotate(-90 156.9 60.4)">3</text>
<text x="187.4" y="60.4" transform="rotate(-90 187.4 60.4)">3</text>
<text x="156.9" y="68" transform="rotate(-90 156.9 68)">1</text>
<text x="135.3" y="74.4" transform="rotate(-90 135.3 74.4)">3</text>
<text x="127.9" y="79.5">2</text>
<text x="135.3" y="82" transform="rotate(-90 135.3 82)">1</text>
<text x="229.2" y="82.3">3</text>
<text x="236" y="82.6" transform="rotate(-90 236 82.6)">7</text>
<text x="229.2" y="84.8">1</text>
<text x="229.2" y="89.9">8</text>
<text x="244.4" y="87.4">6</text>
<text x="117.9" y="90.2" transform="rotate(-90 117.9 90.2)">3</text>
<text x="120.6" y="92.5">2</text>
<text x="229.2" y="92.5">2</text>
<text x="236" y="94.1" transform="rotate(-90 236 94.1)">4</text>
<text x="238.5" y="93.4" transform="rotate(-90 238.5 93.4)">5</text>
<text x="117.9" y="96.6" transform="rotate(-90 117.9 96.6)">1</text>
<text x="156.9" y="97.2" transform="rotate(-90 156.9 97.2)">1</text>
<text x="85.7" y="105.2">2</text>
<text x="98.4" y="107.7">1</text>
<text x="149.5" y="102.3">2</text>
<text x="156.9" y="104.8" transform="rotate(-90 156.9 104.8)">3</text>
<text x="187.4" y="104.8" transform="rotate(-90 187.4 104.8)">3</text>
<text x="85.7" y="110.2">3</text>
<text x="180" y="109.9">2</text>
<text x="187.4" y="112.5" transform="rotate(-90 187.4 112.5)">1</text>
<text x="36.1" y="125.5">6</text>
<text x="36.1" y="130.6">5</text>
<text x="48.8" y="128">7</text>
<text x="235.5" y="126.4">1</text>
<text x="235.5" y="129">2</text>
<text x="22.8" y="167.4">1</text>
<text x="86.1" y="165.2" transform="rotate(-90 86.1 165.2)">8</text>
<text x="22.8" y="169.9">2</text>
<text x="22.8" y="172.5">3</text>
<text x="86.1" y="176.6" transform="rotate(-90 86.1 176.6)">4</text>
</g>
<g font-size="1.8" fill="#0000c2">
<text x="16.5" y="30.2">AWG</text>
<text x="15.2" y="38.8">Note:</text>
<text x="15.2" y="40.9">and</text>
<text x="19.9" y="40.9">use</text>
<text x="21.3" y="38.8">Limit</text>
<text x="24.3" y="40.9">R101/R103</text>
<text x="27.1" y="38.8">the</text>
<text x="31.3" y="38.8">input</text>
<text x="36.6" y="40.9">to</text>
<text x="37.2" y="38.8">voltage</text>
<text x="39.6" y="40.9">set</text>
<text x="43.7" y="40.9">a</text>
<text x="45.3" y="38.8">to</text>
<text x="46" y="40.9">gain</text>
<text x="48.3" y="38.8">about</text>
<text x="51.2" y="40.9">of</text>
<text x="54.2" y="40.9">0.1</text>
<text x="54.8" y="38.8">2</text>
<text x="57.2" y="38.8">Vpp,</text>
<text x="58.4" y="40.9">so</text>
<text x="61.8" y="40.9">as</text>
<text x="15.2" y="42.9">to</text>
<text x="18.3" y="42.9">avoid</text>
<text x="24.5" y="42.9">overloading</text>
<text x="36.7" y="42.9">the</text>
<text x="40.8" y="42.9">output</text>
<text x="48" y="42.9">transistors!</text>
<text x="15.2" y="56.4">Procedure:</text>
<text x="15.2" y="60.5">Set</text>
<text x="15.2" y="62.5">Short-circuit</text>
<text x="15.2" y="64.5">Connect</text>
<text x="19.4" y="60.5">RV101</text>
<text x="26.6" y="60.5">fully</text>
<text x="28" y="64.5">V power</text>
<text x="29.1" y="62.5">J101.</text>
<text x="31.9" y="60.5">counterclockwise.</text>
<text x="36.9" y="64.5">supply</text>
<text x="44.2" y="64.5">to</text>
<text x="47.2" y="64.5">J102</text>
<text x="15.2" y="66.6">With</text>
<text x="15.2" y="68.6">65</text>
<text x="18.8" y="68.6">mV</text>
<text x="20.3" y="66.6">J101</text>
<text x="22.8" y="68.6">between</text>
<text x="26.1" y="66.6">shorted,</text>
<text x="31.6" y="68.6">TP101</text>
<text x="35" y="66.6">adjust</text>
<text x="38.6" y="68.6">and</text>
<text x="41.9" y="66.6">RV101</text>
<text x="43.2" y="68.6">TP102.</text>
<text x="49.1" y="66.6">to</text>
<text x="52.1" y="66.6">give</text>
<text x="15.2" y="72.7">Connect</text>
<text x="15.2" y="74.8">channel</text>
<text x="15.2" y="76.8">2</text>
<text x="17.6" y="76.8">to</text>
<text x="20.7" y="76.8">TP103.</text>
<text x="23.8" y="74.8">1</text>
<text x="24" y="72.7">AWG to</text>
<text x="26.2" y="74.8">to</text>
<text x="29.3" y="74.8">the</text>
<text x="32.1" y="72.7">J101.</text>
<text x="33.4" y="74.8">AWG output</text>
<text x="38.4" y="72.7">Connect</text>
<text x="45.6" y="74.8">and</text>
<text x="47.2" y="72.7">oscilloscope</text>
<text x="50.2" y="74.8">channel</text>
<text x="15.2" y="80.9">Use</text>
<text x="15.2" y="82.9">of</text>
<text x="18.3" y="82.9">Device</text>
<text x="19.9" y="80.9">8R2</text>
<text x="24.7" y="80.9">resistor</text>
<text x="25.6" y="82.9">Under</text>
<text x="32.2" y="82.9">Test.</text>
<text x="33.1" y="80.9">as</text>
<text x="36.4" y="80.9">a</text>
<text x="38.8" y="80.9">dummy</text>
<text x="46.6" y="80.9">load</text>
<text x="51.9" y="80.9">in</text>
<text x="54.8" y="80.9">place</text>
<text x="15.2" y="85">Set</text>
<text x="15.2" y="87">Observe</text>
<text x="15.2" y="89.1">be</text>
<text x="18.6" y="89.1">sinusoidal</text>
<text x="19.4" y="85">AWG for</text>
<text x="23.8" y="87">that</text>
<text x="28.2" y="85">a</text>
<text x="28.8" y="87">scope</text>
<text x="29.5" y="89.1">and</text>
<text x="30.6" y="85">1</text>
<text x="32.9" y="85">kHz</text>
<text x="34.1" y="89.1">in</text>
<text x="35.4" y="87">waveforms</text>
<text x="37" y="89.1">phase</text>
<text x="37.5" y="85">sine</text>
<text x="42.5" y="85">wave,</text>
<text x="43.8" y="89.1">with</text>
<text x="46.5" y="87">should</text>
<text x="48.8" y="89.1">one</text>
<text x="48.9" y="85">2V_{pp},</text>
<text x="53.3" y="89.1">another.</text>
<text x="54" y="87">both</text>
<text x="15.2" y="91.1">Channel</text>
<text x="15.2" y="93.2">2.4V_{pp}.</text>
<text x="24" y="91.1">2</text>
<text x="26.4" y="91.1">should</text>
<text x="33.9" y="91.1">measure</text>
<text x="43" y="91.1">approximately</text>
<text x="15.2" y="97.3">Replace</text>
<text x="15.2" y="99.3">Run</text>
<text x="15.2" y="101.4">a</text>
<text x="17.6" y="101.4">frequency</text>
<text x="20" y="99.3">the</text>
<text x="23.9" y="97.3">the</text>
<text x="24.1" y="99.3">companion</text>
<text x="27.9" y="101.4">sweep.</text>
<text x="28" y="97.3">dummy</text>
<text x="35.6" y="99.3">software</text>
<text x="35.9" y="97.3">load</text>
<text x="41.1" y="97.3">with</text>
<text x="44.7" y="99.3">to</text>
<text x="46.1" y="97.3">the</text>
<text x="47.8" y="99.3">perform</text>
<text x="50.3" y="97.3">DUT.</text>
<text x="217.2" y="139.7">C101,</text>
<text x="217.2" y="141.7">C103-C115:</text>
<text x="217.2" y="143.8">All</text>
<text x="220.8" y="143.8">resistors:</text>
<text x="223.8" y="139.7">C102:</text>
<text x="230.3" y="141.7">Ceramic,</text>
<text x="230.5" y="139.7">Aluminum</text>
<text x="230.8" y="143.8">1.4</text>
<text x="235" y="143.8">W, 1%</text>
<text x="239.8" y="141.7">X7R</text>
<text x="240.9" y="139.7">electrolytic,</text>
<text x="242" y="143.8">metal</text>
<text x="244.6" y="141.7">or</text>
<text x="247.7" y="141.7">Y5V,</text>
<text x="248.5" y="143.8">film.</text>
<text x="252.9" y="141.7">25V</text>
<text x="253.3" y="139.7">25V</text>
<text x="257.6" y="141.7">or</text>
<text x="258" y="139.7">or</text>
<text x="260.7" y="141.7">higher.</text>
<text x="261.1" y="139.7">higher.</text>
<text x="217.2" y="145.8">RV101:</text>
<text x="224.9" y="145.8">10k</text>
<text x="229.6" y="145.8">multiturn</text>
<text x="239.4" y="145.8">trimpot.</text>
<text x="162.6" y="159.2">Rev.</text>
<text x="162.6" y="161.3">Add</text>
<text x="167.1" y="161.3">voltage</text>
<text x="167.7" y="159.2">B:</text>
<text x="170.7" y="159.2">Interchange</text>
<text x="175.2" y="161.3">sense</text>
<text x="181.7" y="161.3">amp</text>
<text x="183" y="159.2">(+)</text>
<text x="186.9" y="161.3">U103</text>
<text x="187.4" y="159.2">and</text>
<text x="192.1" y="159.2">(-)</text>
<text x="193" y="161.3">so</text>
<text x="196.4" y="161.3">that</text>
<text x="196.5" y="159.2">inputs</text>
<text x="201.3" y="161.3">voltage</text>
<text x="203.5" y="159.2">of</text>
<text x="206.5" y="159.2">current</text>
<text x="209.4" y="161.3">will</text>
<text x="213.8" y="161.3">be</text>
<text x="214.5" y="159.2">sense</text>
<text x="217.2" y="161.3">sensed</text>
<text x="221" y="159.2">amp</text>
<text x="224.9" y="161.3">with</text>
<text x="226.2" y="159.2">U102</text>
<text x="229.9" y="161.3">an</text>
<text x="232.3" y="159.2">to</text>
<text x="233.4" y="161.3">identical</text>
<text x="235.4" y="159.2">get</text>
<text x="239.5" y="159.2">correct</text>
<text x="242.8" y="161.3">circuit</text>
<text x="247.4" y="159.2">sense</text>
<text x="250" y="161.3">to</text>
<text x="253" y="161.3">avoid</text>
<text x="253.9" y="159.2">of</text>
<text x="257" y="159.2">current.</text>
<text x="162.6" y="163.3">phase</text>
<text x="162.6" y="165.3">U102</text>
<text x="162.6" y="167.4">Rev.</text>
<text x="167.7" y="167.4">C:</text>
<text x="168.7" y="165.3">and</text>
<text x="169.3" y="163.3">discrepancies.</text>
<text x="170.7" y="167.4">Delete</text>
<text x="173.3" y="165.3">U103</text>
<text x="177.8" y="167.4">1M0</text>
<text x="179.4" y="165.3">will</text>
<text x="182.8" y="167.4">resistor</text>
<text x="183.9" y="165.3">have</text>
<text x="184.1" y="163.3">Change</text>
<text x="189.4" y="165.3">matching</text>
<text x="191.2" y="167.4">from</text>
<text x="192.2" y="163.3">R112</text>
<text x="196.7" y="167.4">pin</text>
<text x="198.3" y="163.3">and</text>
<text x="199.3" y="165.3">gains.</text>
<text x="200.8" y="167.4">2</text>
<text x="202.9" y="163.3">R113</text>
<text x="203.2" y="167.4">of</text>
<text x="206.2" y="167.4">U101</text>
<text x="209" y="163.3">from</text>
<text x="212.4" y="167.4">to</text>
<text x="214.5" y="163.3">1R</text>
<text x="215.4" y="167.4">ground.</text>
<text x="218.1" y="163.3">and</text>
<text x="222.7" y="163.3">1k</text>
<text x="226.2" y="163.3">to</text>
<text x="229.2" y="163.3">10R</text>
<text x="234.1" y="163.3">and</text>
<text x="238.7" y="163.3">11k</text>
<text x="243.3" y="163.3">respectively</text>
<text x="255.7" y="163.3">so</text>
<text x="259.1" y="163.3">that</text>
<text x="14" y="178">POWER</text>
<text x="14" y="180.1">SUPPLY</text>
<text x="19" y="184.4">Place</text>
<text x="25.5" y="184.4">one</text>
<text x="30" y="184.4">pair</text>
<text x="34.9" y="184.4">of</text>
<text x="37.9" y="184.4">100</text>
<text x="42.7" y="184.4">nF</text>
<text x="46.2" y="184.4">decoupling</text>
<text x="57.7" y="184.4">capacitors</text>
<text x="68.8" y="184.4">as</text>
<text x="72.1" y="184.4">close</text>
<text x="78.3" y="184.4">as</text>
<text x="81.6" y="184.4">possible</text>
<text x="19" y="186.4">power</text>
<text x="25.7" y="186.4">pins</text>
<text x="30.8" y="186.4">of</text>
<text x="33.9" y="186.4">each</text>
<text x="39.5" y="186.4">IC.</text>
</g>
</svg>
